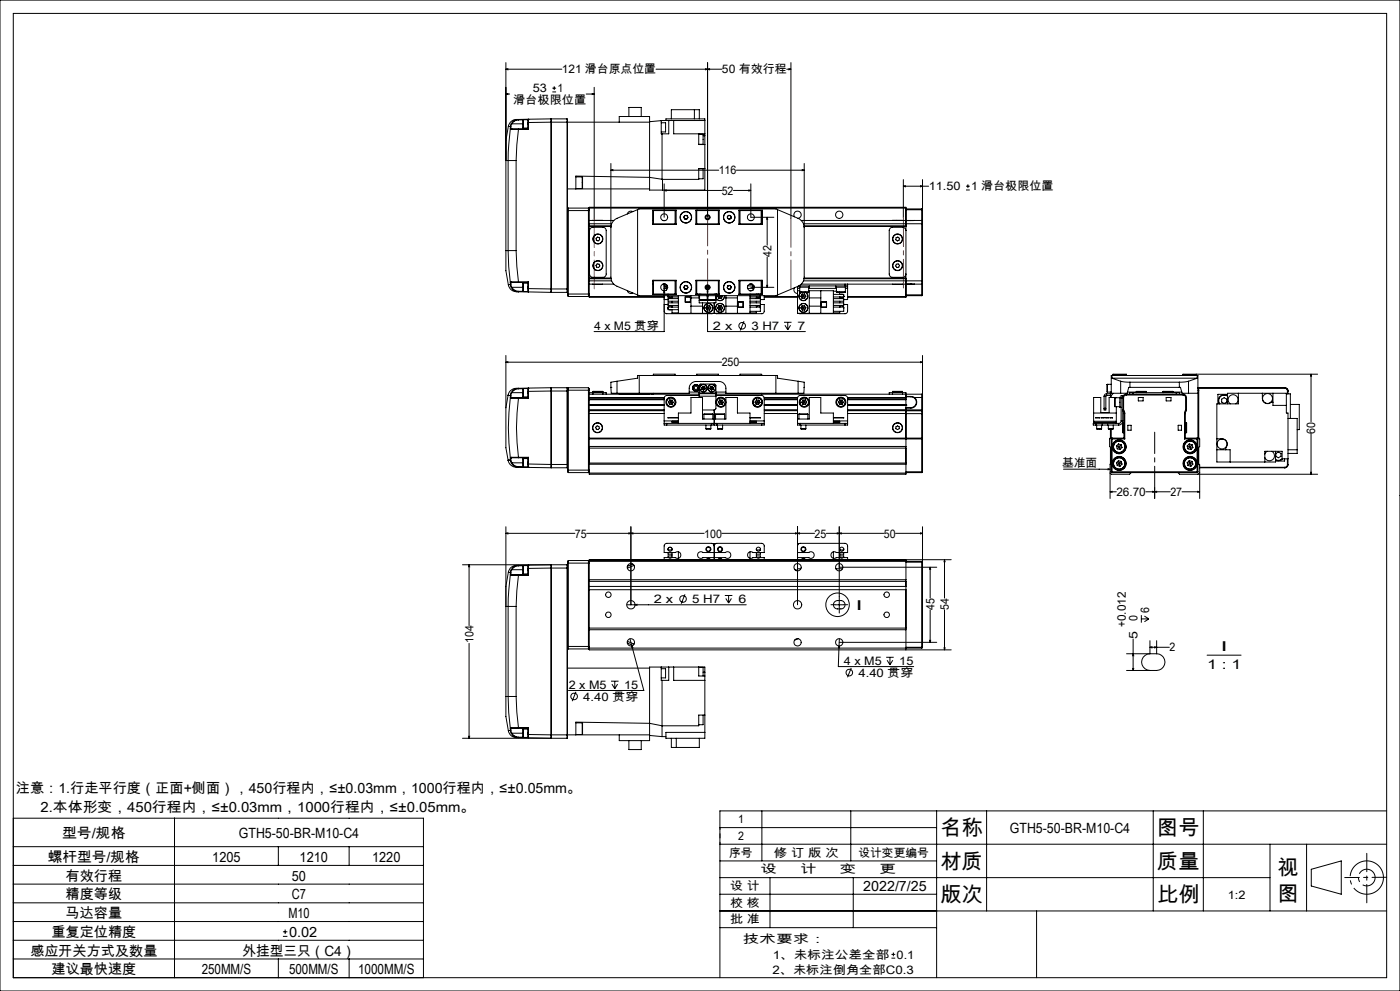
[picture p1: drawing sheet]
<svg xmlns="http://www.w3.org/2000/svg" width="420mm" height="297mm" viewBox="0 0 420 297" stroke-linecap="round" stroke-linejoin="round" font-family="sans-serif">
<g fill="none" stroke="#000" stroke-width=".3">
<path d="M0 0h420v297h-420zM4 4h412v289h-412zM151.8 18.8v56.3M212.3 18.8v46.3M237.3 18.8v46.7M151.8 20.7l.6-.1v.3zM151.8 28.2l.6-.2v.3zM151.8 20.7h16.8M151.8 28.2h1.1M152.5 37.8l-.7 4.3v6h.6M152.5 37.8l.6 .2M153.1 38.5l-.7 9.6"/>
<path d="M153.1 38.5l.3 .3M153.1 38v.5M153.2 38.4l.3 .2M153.2 38.4l-.1 .1M153.2 37.9v.5M153.2 37.9l-.1 .1M153.4 38.8h2.1M153.4 37l-.3 1M153.4 37l.1 .1M153.5 38.6h2M153.5 38.6l-.1 .2M153.5 37.1l-.3 .8"/>
<path d="M153.5 37.1h3.4M155.5 35.8a2.64 2.64 0 0 0-3 2M155.5 38.8l-.7 9.3M155.5 38.6v.2M155.5 35.8a2.6 2.6 0 0 0-2.1 1.2M155.5 35.8v.1M155.5 35.9l-.8 .2-1.2 1M155.5 38.8h3M155.5 38.6h2.9M156.9 35.9h-1.4M157 35.9v2.5M157 35.9h1.4"/>
<path d="M157 38.4h1.4M158.4 36.7h.1M158.4 35.9v.8M158.4 38.6l.1 .2M158.4 36.7v1.9M158.4 35.9h.1M158.5 35.7v1M158.5 35.7l6.8-.1v1M158.5 35.7l-.1 .2M158.5 36.7v2.1M158.5 35.7l-3 .1M165.3 36.6v50"/>
<path d="M165.3 36.6l-6.8 .1M165.3 36.6h29.6M165.4 35.6v52M165.4 35.6l-.1 .2M165.4 35.6h4.7M165.7 27.5h1.1M165.7 26.4h1.1M166.3 25.9v1.1M170.1 35.6v52M170.1 35.6l.2 51M175.9 28.2h2.4M177.7 28l.6 .2-.6 .1z"/>
<path d="M178.3 26.2v39.4M185.8 36.6v-1.7h9.1v22.1h16.6v-13.7M188.7 34.9v-2.7h3.7v2.7M198.4 36.8h1.3v2.7h-1.3M198.4 36.2l-3.5 .3M199.8 36.1v-.5h11.7v5.1M200.6 36.1v4h-2.2v-3.9M201.4 35.6v-2.7h8.4v2.7M202.1 36.1v4h9.4M208.3 32.9v2.7M211.5 36.1l-13.1 .1M211.7 20.6l.6 .1-.6 .2z"/>
<path d="M212.3 20.7l.6-.1v.3zM216.6 20.7h-19.8M236 20.7h1.3M236.7 20.6l.6 .1-.6 .2zM152.4 48.1h2.4M152.4 48.1v27M154.8 48.1v27M170.3 56.6h24.6M172.8 56.5h1.9M172.8 53h1.9M174.7 53v3.5M183.3 51l.6-.2v.3z"/>
<path d="M183.3 49v34.6a2.84 2.84 0 0 0 1.8 2.2l6.2 2.6M183.3 51h32.3M198.6 53.7l.2 .1M198.6 40.1v13.6M198.6 53.7l-3.7-.5-22.1-.4v3.8M198.8 53.8v3.2M199.2 57.1l.6-.2v.4zM199.2 55.1v10M199.2 57.1h17.3M209.6 40.2h1.3v3h-1.3M209.6 40.1v3.2h1.9M210.9 50.6v3h-1.3"/>
<path d="M210.9 40.7h.6M211.5 40.7v2.6M211.5 50.5l-1.9 .1v3.2h-10.8M220 57.1h5.2M220.9 51h20.4M224.6 56.9l.6 .2-.6 .2zM225.2 55.1v10h7M240.7 50.8l.6 .2-.6 .1zM241.3 49v34a2.94 2.94 0 0 1-1.9 2.8l-6.1 2.6M271 55.8l.6-.1v.3zM271 55.8h7.6M271 53.8v11.5"/>
<path d="M276.2 55.7l.6 .1-.6 .2zM276.8 53.8v12.5M289.8 56.9h1.1M289.8 55.8h1.1M290.4 55.2v1.2M151.8 75.1v6l.7 4.3M151.8 75.1h.6M152.4 75.1l.2 4.8 .5 4.8M152.4 75.1h2.4M154.8 75.1l.7 9.4M170.3 63.1h6.5M170.5 62.4v26.5"/>
<path d="M170.5 62.4h6M170.5 62.4l-.2 .2M176.5 62.4v26.5M176.5 62.4l.3 .2M176.8 62.4v-.3h95v.3M176.8 62.6v.5M176.8 62.4v.2M176.8 63.1v25M176.8 66.1h7.4M176.8 67.1h6.7M176.8 67.8h6.5M176.8 67.9h6.5"/>
<path d="M176.8 62.4h95M176.8 67.7h6.5M177.2 68.4l.7-.3h3a.96 .96 0 0 1 1 1v13a.96 .96 0 0 1-1 1h-3a1.02 1.02 0 0 1-1.1-1v-13zM177.8 66.1h3M178.8 71.4l.5-.4 .5 .3 .1 .6-.5 .3-.5-.2zM179.1 79.1l.6 .1 .3 .5-.4 .4h-.6l-.2-.6zM189.8 63.4a1.08 1.08 0 0 0-1.6 .7M191.3 62.8l-6.2 2.6-1 .7a2.87 2.87 0 0 0-.8 2.1M191.3 62.8v25.6M191.3 62.8l.5-.2h41l.5 .2M195.8 63h7v4.2h-7zM195.8 66.1h.2"/>
<path d="M195.8 67.1h.2M196 67.1h6.8M198.8 66.1h.9M202.5 63.1v4M202.8 63.1h-6.8v4.1M205.2 65.1l.3 .5M205.5 65.6h.5M205.5 64.6l-.3 .5M205.5 64.6h.6M206.1 64.6l.2 .6M206.3 65.2l-.3 .4M208.8 63h7v4.2h-7z"/>
<path d="M208.8 63.1h7M208.8 67.1h7M209 63.1v4M209.1 63l.2 .1M215.5 63.1v4M218.2 64.9l.1 .6M218.3 65.5l.6 .2M218.7 64.6l.5 .2M218.7 64.6l-.5 .3M219.2 64.8l.1 .5M219.3 65.3l-.4 .4M221.7 63.1h6.8v4.1"/>
<path d="M221.7 63h7v4.2h-7zM221.7 67.1h6.8M222 63.1v4M224.8 66.1h.9M228.4 63.1v4M228.5 66.1h.2M228.5 67.1h.2M230.2 65.1v8.4M230.2 77v9.1M230.2 65.1l.1 .6h-.3zM233.3 62.8l6.1 2.6 1 .7a2.73 2.73 0 0 1 .9 2.1M233.3 62.8v25.6"/>
<path d="M238.4 65a1.09 1.09 0 0 1 .4-1.6 1.09 1.09 0 0 1 1.5 .6 1.09 1.09 0 0 1-.8 1.4M240.4 66.1h32.9M241.1 67.1h35.4M241.2 67.8h30.6M241.2 67.9h30.6M241.2 67.7h30.6M267.8 66.1h3M268.8 71.3l.5-.3 .5 .4-.1 .6-.5 .2-.5-.3zM268.9 79.2l.6-.1 .3 .4-.1 .5-.6 .2-.4-.5zM271.8 66.1v1M271.8 69.1a1.02 1.02 0 0 0-1-1h-3a.96 .96 0 0 0-1 1v13a.96 .96 0 0 0 1 1h3a1.02 1.02 0 0 0 1-1M271.8 62.4v3.7"/>
<path d="M271.8 67.1v17.1M271.8 62.6h4.7M271.8 62.9h4.7M273.3 66.1h1.1M273.3 66.1h.1M274.4 66.1h-1.1M274.4 66.1h2.1M276.5 66.1v1M276.5 66.1l.3 .2M276.5 67.1h.3M276.5 62.6v.3M276.5 62.6l.3 .2-.3 .1"/>
<path d="M276.5 62.9v3.2M276.5 67.1v17.1M276.8 66.3v.8M276.8 67.1v17.1M152.5 85.4a2.63 2.63 0 0 0 3 2.1M153.1 84.7l.1 .1M153.1 84.7v.6M153.1 85.3h.1M153.1 85.3l.3 .9M153.1 85.3l-.6 .1M153.2 85.3l.3 .8M153.2 84.8v.5"/>
<path d="M153.4 84.5h2.1M153.4 84.5l-.3 .2M153.4 84.5l.1 .1M153.4 86.2a2.37 2.37 0 0 0 2.1 1.3M153.5 84.6h2M153.5 84.6l-.3 .2M153.5 86.1l-.1 .1M153.5 86.1l1.3 1.1 .7 .1M153.5 86.1h3.4M155.5 84.5v.1M155.5 87.3v.2M155.5 84.5h3"/>
<path d="M155.5 84.6h2.9M155.5 87.5h3M155.5 87.3h1.4M156.9 87.3l.1 .1M157 84.9l-.1 2.4M157 84.9v2.5M157 84.9h1.4M157 87.4h1.4M158.4 86.5h.1M158.4 87.3l.1 .2M158.4 86.5v.8M158.4 87.3v.1"/>
<path d="M158.4 84.6v1.9M158.5 86.5v1M158.5 84.5l-.1 .1M158.5 84.5v2M158.5 86.5l6.8 .1M165.3 86.6v1l-6.8-.1M165.3 86.6h5M165.3 87.5l.1 .1M165.4 87.6h4.7M170.3 86.6v1.5M170.3 88.1v.5l.2 .3M170.3 87.5l-.2 .1"/>
<path d="M170.3 88.1h6.5M170.5 88.9h6M176.8 88.9v.2h22.4M176.8 88.1v.5M176.8 88.6v.3M176.8 85.2h7.4M176.8 84.2h6.7M176.8 83.4h6.5M176.8 88.6l-.3 .3M176.8 88.9h22.4M176.8 83.5h6.5M177.8 85.2h3"/>
<path d="M188.2 87.1a1.08 1.08 0 0 0 1.6 .7M191.3 88.4l.5 .2h41l.5-.2M195.8 85.2h.2M195.8 84h7v4.3h-7zM196 84v4.1h6.8M198.8 85.2h.9M199.2 87.2l.2 .6h-.3zM199.2 85.1v14.3h-21M199.2 93.3l.2 .4 .5 .3 14-.1M199.2 91.3h1.2M199.2 89.8h1.2M199.8 85.7v.4h.5"/>
<path d="M199.9 86.1v.9M200 85.7h-.8v.7h.7M200 85.4v.3M200 85.7h.2M200.4 89a.66 .66 0 0 0 .6 .4 .66 .66 0 0 0 .6-.4v.5M200.4 88.9h.1M200.4 88.1v.2M200.4 88.9v-.3v.4M200.4 92v.8h3.1M200.4 92h3.1M200.4 89h3.1M200.4 92.1v.4"/>
<path d="M200.5 89.1h1M200.7 92.8h.6M201.6 91.5v.5a.66 .66 0 0 0-.6-.4 .66 .66 0 0 0-.6 .4M201.6 90.3v.5M201.6 92.8v1h1.9M202.5 84.1v4M202.8 84.1l-7 .1M203.5 88.6v5.3h21.5v-5.3M203.5 89.5h-3.1v.8h3.1M203.5 90.8h-3.1v.7h3.1M205.2 86.1l.3 .5M205.5 85.6l-.3 .5"/>
<path d="M205.5 85.6h.5M205.6 89h1.6v1.6h-1.6zM205.6 89h1.5M206 85.6l.3 .5M206.1 86.6h-.6M206.3 86.1l-.2 .5M207.3 88.6v5.3M207.3 89.3h2.5M207.3 91.8h3.4M208.8 88.1h7M208.8 84h7v4.3h-7zM208.8 84.1h7"/>
<path d="M209 84.1v4M209.3 88.1l-.2 .2M209.8 88.6v.3M209.8 90v.8h5v-.8M209.8 88.1v.2M209.8 88.9v1.1M209.8 90h5M209.8 88.9h.1M209.9 89.8h2.3M209.9 88.6v1.2M210.3 88.1v.2M210.7 90.8v3.1"/>
<path d="M211.8 86.1h1M211.8 92.3l.3 .6M211.8 92.3h1.5M212.1 85.7h.4M212.1 91.6h.8M212.1 91.6l-.3 .7M212.1 92.9h.8M212.1 91.6l.4 .7M212.2 88.6v1.2M212.2 88.9h.2M212.3 86.9l.1 .6h-.3zM212.3 85.4v14h29.3"/>
<path d="M212.4 89.8h.1M212.4 89.8h1.3M212.4 88.6v1.2M212.4 89.9h1.3M212.5 92.3l-.4 .6M212.5 92.3l.4 .6M212.9 91.6l.4 .7M212.9 91.6l-.4 .7M213.3 92.3l-.4 .6M213.7 89.9h.9M213.7 89.8h1M214.3 88.1v.2"/>
<path d="M214.3 90.8v3.1M214.6 89.9h.1M214.7 88.6v1.2M214.7 88.9h.1M214.8 88.6v.3M214.8 88.1v.2M214.8 88.9v1.1M215.3 92.3h1.5M215.3 92.3l.4 .6M215.3 88.8l.4 .6M215.3 88.8h1.5M215.3 88.6v.2"/>
<path d="M215.5 84.1v4M215.6 88.3h.1M215.7 91.6h.7M215.7 92.9h.7M215.7 91.6l-.4 .7M215.7 91.6l.3 .7M215.7 89.4h.7M215.9 88.6l.1 .2M216 92.3l-.3 .6M216 92.3l.4 .6M216 88.8l-.3 .6M216 88.8l.4 .6"/>
<path d="M216.1 88.6l-.1 .2M216.4 91.6l.4 .7M216.4 91.6l-.4 .7M216.7 88.6l.1 .2M216.8 92.3l-.4 .6M216.8 88.8l-.4 .6M217.3 88.6a1.3 1.3 0 0 1-1 1.4 1.3 1.3 0 0 1-1.5-.9M217.3 88.6a1.34 1.34 0 0 1-.9 1.5 1.34 1.34 0 0 1-1.6-.8M217.8 88.6v5.3M217.8 89.3h3.4M217.8 91.8h3.4M218.2 86.3l.4 .4"/>
<path d="M218.4 85.7l-.2 .6M218.9 85.6l.4 .4M218.9 85.6l-.5 .1M219.1 86.5l-.5 .2M219.3 86l-.2 .5M221.2 88.6v5.3M221.4 90.5h1.6v1.6h-1.6zM221.4 90.5h1.5v1.5h-1.5M221.7 84h7v4.3h-7zM221.7 84.1l7 .1M222 84.1v4M223.2 96.2l-1.1 2.9"/>
<path d="M224.3 86.4h1.6M224.3 85.7h1.9M224.8 85.2h.9M224.9 87.1h.1M225 87.1h.1M225 88.1v.2M225 88.2l3.1 .1M225 89.5h3.1v.8h-3.1M225 90.8h3.1v.7h-3.1M225 92h3.1M225 89h3.1M225.2 86.1h7"/>
<path d="M225.8 85.7v.4h.5M225.9 86.1v.9M226.9 88.1v.1M226.9 89v.5M226.9 90.3v.5M226.9 91.5v.5M226.9 93.3v.5h-1.9M226.9 89l.6 .4 .6-.4M226.9 92l.6-.4 .6 .4M227 89.1h1M227.2 88.3h.7M228.1 88.9v-.3v.4"/>
<path d="M228.1 92.1v.4M228.1 91.3h1.2v2l-.2 .5-.4 .2-14.1-.1M228.1 92v1.3h-3.1M228.1 88.9h.1M228.4 84.1v4M228.6 87.6h.1M228.5 85.7h.2M228.5 85.2h.2M228.5 84v4.1h-6.8M228.6 86.1v1.4M228.6 86.4h.1M229.3 88.6v1.2h-1.2"/>
<path d="M229.3 89.1h10M229.3 88.9h10M230 85.5h.3l-.1 .6zM235.2 96.6h2.3M235.5 97.5l.8 1.3M236.3 96.6v2.2M237.2 97.5l-.9 1.3M238.4 86.3l-.1 .1a1.09 1.09 0 0 0 1 1.6M239.3 85.9v.5M239.3 86.4v7.5h10.7v-6.8h-7.4M239.3 87.1h.6M239.3 86.4h.6"/>
<path d="M239.7 85.7h.3M239.7 85.7v.4h3.1v-.4M239.9 87.5h.1M239.9 87.5h2.7M239.9 86.1v1.4M240 85.5v.2M240 85.7h13.5M240.3 92.3h.7M240.3 92.3l.4 .6M240.3 88.8l.3 .6M240.4 87.6l-.5 .4-.2 .8M240.4 85.2h13.1"/>
<path d="M240.5 87.6a1.3 1.3 0 0 0-.8 1.2M240.6 91.6l-.3 .7M240.6 91.6l.8 1.3M240.6 88.1h.8M240.6 89.4h.8M240.6 88.1l-.3 .7M240.6 88.1l.4 .7M240.7 92.9h.7M241 92.3l-.3 .6M241 88.8h.8M241 88.8h-.7M241 88.8l-.4 .6"/>
<path d="M241 88.8l.4 .6M241.1 84.2h35.4M241.2 83.4h30.6M241.2 83.5h30.6M241.4 91.6h-.8M241.4 91.6l.4 .6M241.4 91.6l-.4 .7M241.4 88.1l.4 .7M241.4 88.1l-.4 .7M241.5 87.6a1.3 1.3 0 0 1 .2 2.2 1.3 1.3 0 0 1-2-1M241.6 87.6a1.34 1.34 0 0 1 .1 2.3 1.34 1.34 0 0 1-2-1.1M241.8 92.2l-.4 .7"/>
<path d="M241.8 92.2l-.8 .1M241.8 88.8l-.4 .6M242.6 87.5l-2.6 .1M242.6 86.1v1.4M242.6 86.4h8.3M242.8 87.1v6.8M242.8 89.3h3.4M242.8 91.8h3.4M246.2 87.1v6.8M246.4 90.5h1.6v1.6h-1.6zM247.9 90.5h-1.5v1.5h1.5M250 88.2h3.1v.8h-3.1"/>
<path d="M250 89.5h3.1v.8h-3.1M250 90.8h3.1v.7h-3.1M250 92h3.1v1.3h-3.1M250 87.3h.9M250.8 85.7v.4h3v-.4M250.9 87.5h.1M250.9 87.5h2.7M250.9 86.1v1.4M251 87.6h.1M251 87.6h2.6M251.9 91.5v.5l.6-.4 .6 .4M251.9 87.6v.6"/>
<path d="M251.9 90.3v.5M251.9 93.3v.5h-1.9M252 89.1h1M252.2 88.2h.6M253.1 89l-.6 .4-.6-.4v.5M253.1 88.6v.3M253.1 92.1v.4M253.1 91.3h1.2v2l-.2 .4-.5 .3-14-.1M253.1 88.9h.1M253.5 85.7h.8M253.5 85.2h.7M253.5 85.2v.5"/>
<path d="M253.6 87.6h.1M253.6 86.1v1.4M253.6 86.4h.7M254.3 85.7v.7M254.3 85.2v.5M254.3 86.4v3.4h-1.2M254.3 88.9h17.5M267.8 85.2h3M271.8 84.2v.9M271.8 84.2v1M271.8 88.9v.2h-17.5M271.8 85.2v3.7"/>
<path d="M271.8 88.6h4.7M271.8 88.4h4.7M273.3 85.1l1.1 .1M273.3 85.2h1.1M273.3 85.1v.1M273.3 85.1l-19.1 .1M274.4 85.2h2.1M276.5 84.2h.3M276.5 84.2v1M276.5 88.4h.3M276.5 88.4v.2M276.5 85.2v3.2"/>
<path d="M276.8 84.2v.7M276.8 84.9l-.3 .3M276.8 88.4l-.3 .2M276.8 84.9v3.5M151.8 108.5l.6-.1v.3zM151.8 106.5v15.7M151.8 108.5h64.7M152.4 118.5l.7 .1M152.4 118.4l-.6 3.8M152.4 118.4v.1M153.1 119.1a69.4 69.4 0 0 0 0 18.2M153.1 119.1l.3 .2"/>
<path d="M153.1 118.6v.5M153.2 119l.3 .2M153.2 119l-.1 .1M153.2 118.5v.5M153.2 118.5l-.1 .1M153.4 119.3h2.1M153.4 117.6l-.3 1M153.4 117.6l.1 .1M153.5 119.2h2M153.5 119.2l-.1 .1M153.5 117.7l-.3 .8M153.5 117.7h3.4"/>
<path d="M154.8 116.4a2.52 2.52 0 0 0-2.4 2.1M154.9 116.4h.6M155.5 119.3a65.7 65.7 0 0 0 0 17.8M155.5 119.2v.1M155.5 116.4a2.6 2.6 0 0 0-2.1 1.2M155.5 116.4v.1M155.5 116.5l-.8 .2-1.2 1M155.5 119.3h3M155.5 119.2h2.9M156.9 116.5h-1.4M157 116.4v2.6M157 116.4h1.4"/>
<path d="M157 119h1.4M158.4 117.3h.1M158.4 116.4v.9M158.4 119.2l.1 .1M158.4 116.4h.1M158.4 117.3v1.9M158.5 116.3l6.8-.1v1M158.5 116.3v1M158.5 116.3l-.1 .1M158.5 117.3v2M158.5 116.3l-3 .1M165.3 117.2l-6.8 .1"/>
<path d="M165.3 117.2v22M165.3 117.2h5M165.4 116.2v24M165.4 116.2h4.7M165.4 116.2l-.1 .1M170.1 116.2v24M170.1 116.2l.2 .2M170.3 116.4v.5M170.3 116.9h6.5M170.3 116.9v24M170.5 116.2v25.4M170.5 116.2h6"/>
<path d="M170.5 116.2l-.2 .2M176.5 116.2v25.4M176.5 116.2l.3 .2v.5M176.8 119.1h22.5M176.8 118.1h33M176.8 116.9v14.4M176.8 119.7h22.4M176.8 119.8h22.4M176.8 119.6h22.4M176.8 118.1v-.4h5.1v.4M177.9 117.4h3M177.9 117.4v.7"/>
<path d="M177.9 117.7h2.9M180.9 117.4v.7M183.3 116.1l.1 1.8h1.7M183.3 116.1h.1M185.1 117.9h21.7a3.2 3.2 0 0 1 .6-3l1.4-.6h7a2.05 2.05 0 0 1 2 2v1.6h21.6M185.1 114.3l-1.8 .2v1.6M185.1 114.3l6.2-1v-.8h42v.8l6.1 1M185.1 114.3v3.6M185.8 118.1h9.1M191.8 112.5v5.4M196 112.5v-.4h6.5v.4M196 118.1h-.6"/>
<path d="M196 117.9v.2M200.9 119.9h.8M200.9 119.9l-.4 .6M200.9 119.9l.7 1.3M201.7 119.9l.3 .7M201.7 119.9l-.4 .6M206.8 117.5h3M209 112.5v-.4h6.5v.4M209.8 118v.7M209.8 117.8v.2M209.8 117.8v-2.3l.3-.4 4.5 .1 .2 .3v2.3M209.8 118.5l-10.2 .2-.4 .6v6.8"/>
<path d="M209.8 118.7h5M209.8 118.7v.4M209.8 118h5M209.8 117.8h5M210.5 116.2l.1 .5M210.5 116.2l.5 .1M210.6 116.7l.5 .2M210.9 115.8l-.4 .4M210.9 115.8l.6 .2M210.9 115.8l.1 .5M211 116.3l-.4 .4M211 116.3l.1 .6"/>
<path d="M211 116.3l.6 .3M211.5 116l.1 .6M211.5 116l-.5 .3M211.6 116.6l-.5 .3M213 116.5l.4 .4M213.1 116l-.1 .5M213.1 116l.4 .3M213.5 116.3l-.5 .2M213.5 116.3l.5 .4M213.6 115.8l.5 .4M213.6 115.8l-.5 .2M213.6 115.8l-.2 1.1"/>
<path d="M214 116.7l-.6 .2M214.1 116.2l-.1 .5M214.1 116.2l-.6 .1M214.8 118.7v3.8l-.5 .4M214.8 118v.7M214.8 117.8v.2M214.8 118.6h14l.5 .7v6.8M214.8 118.1h61.7M214.8 117.5h3M215.9 119.9h.8M215.9 119.9l-.4 .6M215.9 119.9l.4 .6"/>
<path d="M216.7 119.9l.3 .7M216.7 119.9l-.4 .6M221.8 108.5h55M222 112.5v-.4h6.4l.1 .4M226.9 119.9h.8M226.9 119.9l-.4 .6M226.9 119.9l.7 1.3M227.7 119.9l.3 .7M227.7 119.9l-.4 .6M228.5 117.9v.2M229.2 119.1h10.1M229.3 119.7h10"/>
<path d="M229.3 119.8h10M229.3 119.6h10M232.8 112.5v5.4M239.4 114.3l1.9 .2-.1 3.4h-1.8M239.4 114.3v3.6M240.8 119.9l-.3 .7M240.8 119.9l.9 1.3M241.6 119.9h-.8M241.6 119.9l.4 .6M241.6 119.9l-.7 1.3M251.9 119.9h.8M251.9 119.9l-.4 .6"/>
<path d="M251.9 119.9l.7 1.3M252.7 119.9l.3 .7M252.7 119.9l-.8 1.3M254.2 119.1h17.6M254.3 119.7h17.5M254.3 119.8h17.5M254.3 119.6h17.5M266.8 118.1v-.4h5v.4M267.8 117.4h3M267.8 117.4v.7M267.8 117.7h2.9M270.8 117.4v.7"/>
<path d="M271.8 118.1v.7h1.5M271.8 118.1v1M271.8 119.6v.1M271.8 118.9h1.5M271.8 119.1v.5M271.8 119.7v1.7M273.3 118.8l1.1 .3M273.3 118.9a1.62 1.62 0 0 1 1.6 1.6 1.62 1.62 0 0 1-1.6 1.7M273.3 118.8v.1M274.4 119.1a1.78 1.78 0 0 1 .5 2 1.78 1.78 0 0 1-1.6 1.2M274.4 119.1h2.1M276.2 108.4l.6 .1-.6 .2z"/>
<path d="M276.5 118.1v1M276.5 118.1l.3 .2v.8h-.3M276.5 119.1v3.7M276.8 106.5v16.3M331.2 118.7h.6M331.2 118.7v3.7M331.8 118.7v3.7M332 118l-.4 .1-.4 .6M332 118.5l-.2 .2M332 118v.5M332.1 115.2l.1 2.3M332.1 115.2h.1"/>
<path d="M332.2 115.2h-.1M332.2 115.2v2.3M332.2 117.5h1.2M332.2 115.2h1.2M333.1 117.5v1.6M333.4 117.8l-.2 .2h-1.2M333.4 118.5v.6M333.6 113.3h25.6M333.6 113.3l2.6 1M333.6 112.5v.8M333.9 117.9l-.6 .6h-1.3M333.9 112.5v-.4h4v.4"/>
<path d="M333.9 112.3h4M334.5 119.2v2.7M334.5 119.2h1.5M334.9 119.2l-2.2-.1v4.5h-2.5v-4.5h-2.1v7.8M336.2 114.3l2.8 .2M336.2 117.9h-2.8v-5.4h26v18.8M336.2 114.3v3.6M336.3 119.1h-.3v3h.3M336.3 119.3h.5M336.3 119.3v6.8M336.8 119.1v-.6h-.5v.8M336.8 119.1h.3"/>
<path d="M336.8 119.1v7M337.1 119.1v3.7M337.9 118.4a.73 .73 0 0 0-.8 .7M337.9 118.1v.3M337.9 118.1a.97 .97 0 0 0-1.1 1M337.9 118.1h17M337.9 118.4h17M338.2 117.5h2.7M339 116.1h-.4l-.5 1.8h-1.9M339 114.5h14.8M339 116.1h14.8M339 114.5v1.6"/>
<path d="M339.9 117.7h-1v.4M339.9 117.7v.4M339.9 117.7h13M340.9 117.6l.1 .1M340.9 117.4h3M340.9 117.6h3M340.9 117.4v.2M341.5 119.1h1.4v1.1h-1.4zM343.9 117.6l-.1 .1M343.9 117.4v.2M348.9 117.4h3M348.9 117.6l.1 .1"/>
<path d="M348.9 117.6h3M348.9 117.4v.2M349.8 119.1h1.5v1.1h-1.5zM351.9 117.6l-.1 .1M351.9 117.5h2.6M351.9 117.4v.2M352.9 117.7h1v.4M352.9 117.7v.4M353.8 116.1h.4l.4 1.8h2M353.8 114.5v1.6M354.9 112.3h4M354.9 118.4l.6 .2 .2 .5"/>
<path d="M354.9 118.1v.3M354.9 118.1a1.02 1.02 0 0 1 1.1 1M355.7 119.1h.3M355.7 119.1v3.7M356 119.1v3.7M356.6 114.3l-2.8 .2M356.6 117.9h2.8M356.6 114.3v3.6M358.9 112.1v.4M359.2 113.3l-2.6 1M359.2 112.5v.8M359.4 116.4l.2 .5"/>
<path d="M359.4 116.2h26M359.4 116.9h.2M359.4 116.3h26M359.6 116.9v14.4M366.5 119.6l.7-.4 .8 .4v.9l-.8 .4-.7-.4zM368.3 118.6a1.75 1.75 0 0 0-2.3 .2 1.75 1.75 0 0 0-.2 2.2M368.3 118.7a1.65 1.65 0 0 0-2.2 .2 1.65 1.65 0 0 0-.2 2.1M368.3 118.2h-2.9v2.8M371.5 117.9v3.1h-6.4v17.5h17.6v-3.2M378.7 117.9a2.67 2.67 0 0 0 .6 2.7 1.52 1.52 0 0 0 2-.1h.6M381.9 117.9v3.6h4M385.4 116.2a1.02 1.02 0 0 1 1 1"/>
<path d="M385.4 116.3a.84 .84 0 0 1 .8 .9M385.4 116.2v.1M385.9 118h1.2v7.4M386.2 117.2h.2M386.2 117.2v.8M386.4 117.2v.8M393.3 112.1v14.3M393.3 112.1l.2 .6h-.3zM395.3 112.1h-40.4v.4M151.8 122.2v12l.6 3.7M152.4 137.9a2.52 2.52 0 0 0 2.4 2.1M152.4 137.9h.1"/>
<path d="M153.1 137.3l.1 .1M153.1 137.3v.5M153.1 137.8l.1 .1M153.1 137.8l.3 1M153.1 137.8l-.7 .1M153.2 137.9l.3 .8M153.2 137.4v.5M153.4 137.1h2.1M153.4 137.1l-.3 .2M153.4 137.1l.1 .1M153.4 138.8a2.46 2.46 0 0 0 2.1 1.2M153.5 137.2h2"/>
<path d="M153.5 137.2l-.3 .2M153.5 138.7l-.1 .1M153.5 138.7l.6 .6 1.4 .6M153.5 138.7h3.4M155.5 137.1v.1M155.5 139.9v.1M155.5 137.1h3M155.5 137.2h2.9M155.5 139.9h1.4M156.9 139.8l.1 .1M157 137.4l-.1 2.4M157 137.4v2.5"/>
<path d="M157 137.4h1.4M157 139.9h1.4M158.4 139.1h.1M158.4 139.1v.8M158.4 139.9l.1 .2M158.4 139.9h.1M158.4 137.2v1.9M158.5 139.1v1M158.5 137.1l-.1 .1M158.5 137.1v2M158.5 139.1l6.8 .1M165.3 139.2v1l-6.8-.1"/>
<path d="M165.3 139.2h5M176.8 131.3v.2M176.8 131.5h99.7M176.8 131.3h99.7M176.8 133.8h95M176.8 134.3h95M176.8 138.8h95M176.8 139.1h95M176.8 121.4h22.4M176.8 121.3h22.4M176.8 122.8h22.4M176.8 121.5h22.4"/>
<path d="M176.8 123.1h22.4M176.8 123.9h22.4M178.7 128l.4-.4 .6 .2 .1 .5-.4 .5-.5-.2zM199.2 126.9v.5h.8M199.2 126.9h.8M199.2 126.1v.8M199.2 126.1h4.3M200 126.9h13.5M200 126.9v.5M200 127.4h13.5M200.5 120.5l.3 .7M200.5 120.5h.8"/>
<path d="M200.8 121.2h.8M201.3 120.5l-.5 .7M201.3 120.5l.7 .1M202 120.6l-.4 .6M203.5 126.9v-3.1h3.8v-4.7h3.4v6.5h7.1v-6.5h3.4v4.7h3.8v3.1M203.5 126.3h-1.9v.3h1.9M203.5 125.1h-3.1l3.1 .2M210.7 122.9h3.6M211.2 124.1h.1M211.2 124.1h2.7M211.2 124.1v1.5M211.2 124.1h2.6"/>
<path d="M211.8 128.5h1.5M211.8 127.4v1.1M213.3 127.4v1.1M213.5 127.4h.8M213.5 126.9h1.5M213.5 126.9v.5M213.9 124.1h.1M213.9 124.1v1.5M214.3 127.4h.7M214.3 122.9v4.5M214.7 124.1h2.7M214.7 124.1v1.5"/>
<path d="M215 126.9h13.5M215 127.4h13.5M215 126.9v.5M215.3 128.5h1.5M215.3 127.4v1.1M215.5 120.5l.3 .7M215.5 120.5h.8M215.8 121.2h.8M216.3 120.5l-.5 .7M216.3 120.5l.3 .7M216.3 120.5l.7 .1M216.8 127.4v1.1"/>
<path d="M217 120.6l-.4 .6M217.4 124.1v1.5M225 126.3h1.9v.3h-1.9M225 125.1h3.1l-3.1 .2M225 126.1h4.3M226.5 120.5l.3 .7M226.5 120.5h.8M226.8 121.2h.8M227.3 120.5l-.5 .7M227.3 120.5l.7 .1M228 120.6l-.4 .6M228.5 126.9h.8"/>
<path d="M228.5 126.9v.5M229.3 126.9v.5h-.8M229.3 126.1v.8M229.3 121.4h10M229.3 121.3h10M229.3 122.8h10M229.3 121.5h10M229.3 123.1h10M229.3 123.9h10M239.3 126.9h.7M239.3 125.6h3.5v-6.5h3.4v4.7h3.8v3.1M239.7 124.1h.1"/>
<path d="M239.7 124.1h2.7M239.7 124.1v1.5M239.7 124.1h2.6M240 126.9h13.5M240 127.4h13.5M240 126.9v.5M240.3 128.5h1.5M240.3 127.4v1.1M240.5 120.6l.4 .6M241.7 121.2h-.8M241.8 127.4v1.1M242 120.5l-.3 .7"/>
<path d="M242 120.5l-1.5 .1M242.4 124.1h.1M242.4 124.1v1.5M250 126.3h1.9v.3h-1.9M250 125.1h3.1l-3.1 .2M250 126.1h4.3M251.5 120.5l.4 .7M251.5 120.5l1.5 .1M251.9 121.2h.7M253 120.6l-.4 .6M253.5 126.9h.8M253.5 126.9v.5"/>
<path d="M254.3 126.9v.5h-.8M254.3 126.1v-6.8l-.4-.6-13.9-.2-.6 .4-.1 .4v8.1h.7M254.3 126.1v.8M254.3 122.8h17.5v.3M254.3 121.4h17.5M254.3 121.3h17.5M254.3 121.5h17.5M254.3 123.1h17.5M254.3 123.9h17.5M268.8 127.9l.5-.3 .5 .3v.6l-.5 .3-.6-.3zM271.8 122.8v.3M271.8 123.1v.9h4.7"/>
<path d="M271.8 123.9v18.2h-95v-10.6M271.8 121.4v.1M271.8 123.1v.8M271.8 121.4h.1M271.8 122.8h4.7M271.8 121.5v1.3M271.8 122.2h1.5M271.8 122.3h1.5M271.8 123.1h4.7M273.3 122.2v.1M276.5 131.3l.3 .1-.3 .1M276.5 131.3v.2"/>
<path d="M276.5 122.8h.3M276.5 122.8v.3M276.5 123.1v.9M276.5 124h.3M276.5 124v7.3M276.5 131.5v9.9M276.8 123l-.3 .1M276.8 122.8v.2M276.8 123v1M276.8 124v17.4M328.1 123.8h6.8M328.2 126.3h6.6v.3h-6.6z"/>
<path d="M328.7 125.1l1.3 .2zM328.8 126.9h-.8v.5h.8M328.8 126.9h6.8M328.8 127.4h1.9M328.8 126.9v.5M329 128.5h.8M329 128.5l.8 .1M329 127.4v1.1M329.8 128.5h.7M330.5 128.5l-.7 .1M330.5 125.1l.7 .2zM330.5 127.4v1.1"/>
<path d="M330.7 127.4h1.5M330.7 126.9v.5M331.2 122.4v.5h.6v-.5M331.2 122.4h.6M331.8 125.1l.7 .2zM332.2 127.4h3.4M332.2 126.9v.5M332.5 128.5h.7M332.5 128.5l.7 .1M332.5 127.4v1.1M333 125.1l.8 .2zM333.1 131.3l-.2 .2v2.3l.5 .5"/>
<path d="M333.1 131.3h4.1M333.1 128.6v2.7M333.1 134.1v5M333.2 128.5h.8M333.4 131.5h.2M333.4 131.5l.2-.2v.2M333.4 138.8l-.4 .3v10.3M333.4 128.6v2.7M333.4 131.5v9.9M333.6 131.5h3.8M333.6 131.5v9.9M334 128.5l-.8 .1"/>
<path d="M334 127.4v1.1M334.5 121.9h1.5M334.9 121.9v5M334.9 133.7l.3 .8M334.9 133.7l.9 .2M334.9 138.7l.3 .8M334.9 138.7l.9 .2M335.2 134.5l.8 .2M335.2 139.5l.8 .2M335.5 133.1l-.6 .6M335.5 133.1l.9 .2M335.5 133.1l.3 .8"/>
<path d="M335.5 138.1l.9 .2M335.5 138.1l-.6 .6M335.5 138.1l.3 .8M335.6 126.9v.5M335.8 133.9l.2 .8M335.8 133.9l.8 .2M335.8 133.9l-.6 .6M335.8 138.9l.2 .8M335.8 138.9l.8 .2M335.8 138.9l-.6 .6M336.3 126.1l-.2 .6-.5 .2M336.3 126.1h.5"/>
<path d="M336.4 133.3l.2 .8M336.4 133.3l-.6 .6M336.4 138.3l.2 .8M336.4 138.3l-.6 .6M336.6 134.1l-.6 .6M336.6 139.1l-.6 .6M336.8 126.1a1.21 1.21 0 0 1-1.2 1.3M336.9 126.7v3M336.9 126.7h.2M336.9 129.7h.2M336.9 123.1l.3 .9M337.1 122.8h-.3l.1 .3"/>
<path d="M337.1 122.8v.2M337.1 126.7l.1 .1M337.1 123l.3 1M337.1 123l-.2 .1M337.1 126.7v3M337.2 129.6l-.1 .1M337.2 131.3l.2 .2M337.2 124h.2M337.2 124v7.3M337.4 124v7.5M338.3 127.5h1v1.4h-1zM353.4 127.5h1v1.4h-1z"/>
<path d="M355.4 124h.2M355.4 131.5h3.7M355.4 124v7.5M355.6 129.6l.1 .1M355.6 131.3l-.2 .2M355.6 131.3h4M355.6 124v7.3M355.6 123l-.2 1M355.6 123l.2 .1M355.7 126.7l-.1 .1M355.7 122.8l-.1 .2M355.7 122.8h.3"/>
<path d="M355.7 126.7v2.9M355.7 126.7h.2M355.7 129.7h.2M355.7 129.6v.1M355.8 123.1l-.2 .9M355.9 126.7v3M356 122.8l-.2 .3M356.2 133.7l.2 .8M356.2 133.7l.8 .2M356.2 138.7l.2 .8M356.2 138.7l1.7 .4M356.4 134.5l.9 .2"/>
<path d="M356.4 139.5l.9 .2M356.8 133.1l-.6 .6M356.8 133.1l.8 .2M356.8 133.1l.2 .8M356.8 138.1l-.6 .6M356.8 138.1l.8 .2M356.8 138.1l.2 .8M357 133.9l.3 .8M357 133.9l.9 .2M357 133.9l-.6 .6M357 138.9l-.6 .6M357 138.9l.3 .8"/>
<path d="M357.6 133.3l.3 .8M357.6 133.3l-.6 .6M357.6 138.3l.3 .8M357.6 138.3l-.6 .6M357.9 134.1l-.6 .6M357.9 139.1l-.6 .6M359.1 131.5h.3M359.1 131.5v-.2l.3 .2M359.1 131.5v9.9M359.4 138.8l.5 .5v10.1M359.4 131.5v9.9M359.6 131.3l.3 .2v2.3l-.5 .5"/>
<path d="M359.6 134.1v5M365.1 131.5a2.67 2.67 0 0 1 2.7 .6 1.52 1.52 0 0 1-.1 2v.7M365.1 134.8h3.9v3.7M368.3 121v-3.1h17.6v5.9h.5v15.4M369.1 121a1.5 1.5 0 0 1-.3-2.2 1.5 1.5 0 0 1 2.3 0 1.5 1.5 0 0 1-.4 2.2M380.2 135.3l-.8 .8M381.5 135.3a1.5 1.5 0 0 1 .4 2.4 1.5 1.5 0 0 1-2.5-.6M382.8 135.9l.7-.4 .8 .4v.9l-.8 .4-.7-.4zM384.7 137.5l-.1 .1a1.69 1.69 0 0 1-1.9 .2M384.8 137.5l-.4 .3a1.75 1.75 0 0 1-1.7 .1M385.4 137.5v.7h-2.7M386.2 139.2a.84 .84 0 0 1-.8 .8"/>
<path d="M386.2 139.2h.2M386.2 137.5v1.7M386.4 139.2a1.02 1.02 0 0 1-1 1M386.4 137.5h-1.8v-2.2h-5.2v3.2M386.4 134.8h2.7M386.4 125.4h2.7v10.5h-2.7M387.1 121.2h2.7v7.6h-.7M393.3 130v12.1M151.8 159.8l.6-.1v.3zM151.8 157.9v50.8M151.8 159.8h20.7M154.9 140h.6"/>
<path d="M155.5 140l3 .1M165.3 140l.1 .2M165.4 140.2h4.7M170.3 140.9v.5l.2 .2M170.3 140l-.2 .2M170.3 140.9h6.5M170.5 141.6h6M176.8 141.8h95M176.8 141.4l-.3 .2M188.7 159.7l.6 .1-.6 .2zM189.3 159.8l.6-.1v.3zM189.3 157.9v23.4"/>
<path d="M211.2 159.8h-35.2M216.6 159.8h27.8M238.7 159.7l.6 .1-.6 .2zM239.3 159.8l.6-.1v.3zM239.3 157.9v23.4M251.2 159.7l.6 .1-.6 .2zM251.8 159.8l.6-.1v.3zM251.8 157.9v20.8M265.1 159.8h-17.2M268.7 159.8h8.1M271.8 141.4h4.7M271.8 141.6h4.7"/>
<path d="M276.2 159.7l.6 .1-.6 .2zM276.5 141.4h.3M276.5 141.4v.2M276.8 141.4l-.3 .2M276.8 157.9v36.1M319.1 140.6h13.9M332.4 140.5l.6 .1-.6 .2zM333 147.4l.6-.2v.3zM333 147.4h1.9M333.4 141.4l.2 .2M333.4 141.4h.2M333.6 141.4v.2"/>
<path d="M333.6 141.4h25.5M333.6 141.6h25.5M339.4 141.6l-.5 .5h-5.5l-.4-.3M343.7 147.4h7.4M345.8 147.2l.6 .2-.6 .1zM346.4 147.4l.6-.2v.3zM346.4 146.2v3.2M353.4 141.6l.5 .5h41.4M354.6 147.4h5.3M359.1 141.4v.2M359.1 141.4h.3M359.3 147.2l.6 .2-.6 .1z"/>
<path d="M359.4 141.4l-.3 .2M359.9 140.2h25.5M359.9 140h25.5M359.9 141.6l-.5 .5M385.4 140v.2M393.2 141.5h.3l-.2 .6zM140.7 169.3l.2 .6h-.3zM140.7 169.3v18.2M152.5 171.5l-.7 4.3v5.9h.6M152.5 171.5l.6 .1M153.1 172.1l-.7 9.6M153.1 172.1l.3 .3"/>
<path d="M153.1 171.6v.5M153.2 172l-.1 .1M153.2 172l.3 .3M153.2 171.6v.4M153.2 171.6h-.1M153.4 172.4h2.1M153.4 170.7l-.3 .9M153.4 170.7h.1M153.5 172.3h2M153.5 172.3l-.1 .1M153.5 170.7l-.3 .9M153.5 170.7h3.4"/>
<path d="M155.5 169.4a2.64 2.64 0 0 0-3 2.1M155.5 172.4l-.7 9.3M155.5 172.3v.1M155.5 169.4a2.36 2.36 0 0 0-2.1 1.3M155.5 169.4v.2M155.5 169.6l-.8 .1-1.2 1M155.5 172.4h3M155.5 172.3h2.9M156.9 169.6l.1 2.4M156.9 169.5l-1.4 .1M157 169.5l-.1 .1M157 169.5v2.5"/>
<path d="M157 169.5h1.4M157 172h1.4M158.4 172.3l.1 .1M158.4 170.4h.1M158.4 169.5v.9M158.4 170.4v1.9M158.4 169.5h.1M158.5 169.4v1M158.5 169.4l6.8-.1v.9M158.5 169.4l-.1 .1M158.5 170.4v2M158.5 169.4h-3"/>
<path d="M165.3 169.4l.1-.1v52l-.1-.2M165.3 170.2v50M165.3 170.2l-6.8 .2M165.3 170.2h5M170.1 169.3v52M170.1 169.3h-31.4M170.1 169.3l.2 .1M170.3 168.8v24.9M170.3 168.8h6.5M170.5 168v26.5M170.5 168l-.2 .2v.6M170.5 168h6"/>
<path d="M176.5 168v26.5M176.5 168l.3 .2h99.7M176.8 176.7h95M176.8 173.7h95M176.8 174.2h95M176.8 167.9h95M189.8 169l-1.6 .8M190.2 169.4l-2 .9M199.2 167.7v-.6h3.3a1.03 1.03 0 0 0 1.5 0 1.03 1.03 0 0 0 0-1.5 1.03 1.03 0 0 0-1.5 0h-3.3l.2-2.4 .6-.4h13.5l.5 .3 .3 .5 .1-.4 .6-.4h13.5l.6 .3 .2 .5v2h-3.3a1.05 1.05 0 0 0-1.4 0 1.05 1.05 0 0 0 0 1.5 1.05 1.05 0 0 0 1.4 0h3.3v.6M200.4 164.4v.4M200.4 165.6v.5h1.2M200.4 164.8h1.2"/>
<path d="M200.5 167.7l.5-.2 .5 .2M200.7 164.1h.6M201.6 164.4v.4M201.6 165.6v1.5M201.6 166.6h-1.2v.5M203.5 165.4v1.9M205.5 178.1l-1.1 2.8M209.5 165.7a1.08 1.08 0 0 1 1.5-.1h6.5a1.03 1.03 0 0 1 1.5 0 1.03 1.03 0 0 1 0 1.5 1.03 1.03 0 0 1-1.5 0h-6.5a1.03 1.03 0 0 1-1.4 0 1.03 1.03 0 0 1-.1-1.4zM211.8 167.7l.7-.3 .7 .3M212 167.7l.5-.2 .5 .2M213.9 162.9h.7M214.3 162.9v4.8"/>
<path d="M215.3 167.7l.7-.3 .7 .3M215.5 167.7l.5-.2 .5 .2M217.5 178.5h2.2M217.7 179.3l.9 1.4M218.6 178.5v2.2M219.4 179.3l-.8 1.4M225 165.4v1.9M226.9 164.4v.4M226.9 165.6v1.5M226.9 166.6h1.2v.5M226.9 164.8h1.2M227 167.7l.5-.2 .5 .2"/>
<path d="M228.1 164.4v.4M228.1 165.6v.5h-1.2M238.4 170.6l.9 .4M239.3 165.6h3.2a1.05 1.05 0 0 1 1.5 0 1.05 1.05 0 0 1 0 1.5 1.05 1.05 0 0 1-1.5 0h-3.2M239.3 163.6l.1-.4 .6-.4h13.5l.6 .4 .2 2.4h-3.3a1.03 1.03 0 0 0-1.4 0 1.03 1.03 0 0 0 0 1.5 1.03 1.03 0 0 0 1.4 0h3.3v.6M239.3 162.9h.3M240.3 170.5h-1v.6M240.3 167.7l.7-.3 .7 .3M240.5 167.7l.5-.2 .5 .2M250 165.4v1.9M250.8 170.5h2M251.8 170h29.2"/>
<path d="M251.8 180v2.5M251.9 164.4v.4M251.9 165.6v1.5M251.9 166.6h1.2v.5M251.9 164.8h1.2M252 167.7l.5-.2 .5 .2M253.1 164.4v.4M253.1 165.6v.5h-1.2M271.8 175.8h-95M271.8 167.7v27.1M271.8 168.5h4.7M276.5 168.2l.3 .2-.3 .1"/>
<path d="M276.5 168.2v.3M276.5 168.5v25.5M279 170v9.2M279 170l.2 .6h-.3zM283.4 167.7v11.5M283.4 167.7l.1 .6h-.3zM285.4 167.7h-108.6v27.1h108.6M140.7 192.8v28.5M152.4 181.7h2.4M152.4 181.7v27M154.8 181.7v27M170.3 194.2l-.2 27.1"/>
<path d="M170.3 193.7v.5M170.3 193.7h6.5M170.3 194.2l.2 .3M170.5 194.5h6M176.8 188.7h95M176.8 188.2h95M188 181.3h35.9M188.2 192.7l1.6 .7M188.2 192.2l2 .8M189 191.4l.5 2.2M189.5 193.6l.4 .5-.4 .1zM189.5 193.6l3.6 13.3h-22.6"/>
<path d="M190.5 181.3l.6-.2v.3zM198.4 199.9v4h2.2v-4M202.1 199.9v4h9.4M209.6 199.9v2.7h1.9M210.9 200v2.6M239.4 191.4l-1 .5M250.5 181.3h2.5M250.5 180.2l.7-.2a1.78 1.78 0 0 1 2.3 .9 1.27 1.27 0 0 1-1.2 1.6 1.83 1.83 0 0 1-2-.5 1.25 1.25 0 0 1 .2-1.8zM251.7 193.6l.1 .6h-.2zM251.7 193.6l-.2 6.2h22.6M251.8 192.5h29.2M251.8 191.4l-.1 2.2"/>
<path d="M265.9 197h2.2M266.1 197.9l.9 1.3M267 197v2.2M267.8 197.9l-.8 1.3M271.8 194h4.7M276.5 194v.2M276.5 194h.3M276.5 194.2h-99.7l-.3 .3M276.8 194l-.3 .2M278.9 191.9h.3l-.2 .6zM279 182.8v9.7M283.2 194.2h.3l-.1 .6z"/>
<path d="M283.4 182.8v12M338 195.9h9M339.9 191.5v9.4M339.9 195.9l.2 .6h-.3zM342.4 184.4v2.2M342.4 185.5h2.3M343.3 184.6l1.4 .9M344.7 185.5l-1.4 .8M345 194l.6-.2v.4zM345 192v3.9a2.5 2.5 0 0 0-2.5 2.5 2.5 2.5 0 0 0 2.5 2.5M345 194h5.8M346.4 193.8l.6 .2-.6 .2z"/>
<path d="M347 195.9a2.5 2.5 0 0 1 2.5 2.5 2.5 2.5 0 0 1-2.5 2.5h-9M347 192v3.9M362.1 196.4h10.2M151.8 208.7v6l.7 4.3M151.8 208.7h.6M152.4 208.7l.2 4.9 .5 4.8M152.4 208.7h2.4M152.5 219a2.63 2.63 0 0 0 3 2.1M153.1 218.4l.1 .1M153.1 218.4v.5M153.1 218.9l.1 .1M153.1 218.9l.3 .9"/>
<path d="M153.1 218.9l-.6 .1M153.2 219l.3 .7M153.2 218.5v.5M153.4 218.1l-.3 .3M153.4 218.1l.1 .2M153.4 219.8a2.56 2.56 0 0 0 2.1 1.3M153.5 218.3h2M153.5 218.3l-.3 .2M153.5 219.7l-.1 .1M153.5 219.7l.6 .7 1.4 .5M153.5 219.7h3.4M154.8 208.7l.7 9.4"/>
<path d="M155.5 218.1h-2.1M155.5 218.1v.2M155.5 218.1h3M155.5 218.3h2.9M157 218.5v2.5M157 218.5h1.4M158.4 218.3v1.8M158.5 218.1l-.1 .2M158.5 218.1v2M170.3 200.2h24.6M172.8 216.6h1.9M172.8 207.3l-1.1 2.8"/>
<path d="M174.7 216.6v3.5M183.3 204.1h2.3M183.6 205l.8 1.4M184.4 204.1v2.3M185.3 205l-.9 1.4M198.4 200.4h1.3v2.8h-1.3M198.6 203.9v16.9M210.9 214.3v2.9h-1.3M210.9 201.5h.6M211.5 201.5v1.1M211.5 202.6v18.7h-11.7v-1.8h11.7M211.5 201.5v-1.6h-16.6v22.1h-9.1v-1.8"/>
<path d="M211.5 214.3h-1.9v3.2h-11l-3.7-.7-22.1-.4v3.8M255.4 200.2l-1.2 2.8M339.8 200.3h.3l-.2 .6zM140.6 220.7h.3l-.2 .6zM155.5 220.9v.2M155.5 221.1h3M155.5 220.9h1.4M158.4 220.1h.1M158.4 220.1v.9M158.4 221l.1 .1M158.4 221h-1.4M158.5 220.1v1"/>
<path d="M158.5 220.1l6.8 .1M165.3 220.2v1.1l-6.8-.2M165.3 220.2h29.6M170.1 221.3h-31.4M172.8 220.1h1.9M188.7 222v2.6h3.7v-2.6M194.9 220.4l3.7 .4M198.6 220.8h1.2M201.4 221.3v2.7h8.4v-2.7M202.9 221.3v2.7M4 245.2h123v47.8M4 253.7h123"/>
<path d="M4 259.4h123M52.4 245.2v47.8M83.5 253.7v5.7M104.7 253.7v5.7M216 253h200M216 248h65M216 258h65M228.6 243v15M255.2 243v15M281 243v50M296 243v30M346 243v30"/>
<path d="M361 243v30M381 253v20M392 253v20M416 243h-200v50M4 265h123M4 270.6h123M4 276.2h123M84.9 279.3h1.3M85.5 278.6v1.3M216 278h65M216 273h200M216 263h165"/>
<path d="M216 268h65M231 263v15M256 263v15M311 273v20M393.4 260.5l9-2.5v10l-9-2.5zM4 281.8h123M4 287.4h123M83.5 287.4v5.6M84.9 280.6h1.3M104.7 287.4v5.6M267.4 287.2h1.2M267.4 286h1.2"/>
<path d="M268 285.5v1.1"/>
<circle cx="179.4" cy="71.6" r="1.42"/>
<circle cx="179.4" cy="79.6" r="1.43"/>
<circle cx="179.4" cy="71.6" r="1.51"/>
<circle cx="179.4" cy="79.6" r="1.49"/>
<circle cx="199.3" cy="65.1" r="1.05"/>
<circle cx="205.8" cy="65.1" r="1.72"/>
<circle cx="205.8" cy="65.1" r="1.68"/>
<circle cx="212.3" cy="65.1" r=".75"/>
<circle cx="212.3" cy="65.1" r=".5"/>
<circle cx="218.8" cy="65.1" r="1.68"/>
<circle cx="218.8" cy="65.1" r="1.72"/>
<circle cx="225.3" cy="65.1" r="1.05"/>
<circle cx="251.8" cy="64.4" r="1.1"/>
<circle cx="269.3" cy="71.6" r="1.51"/>
<circle cx="269.3" cy="79.6" r="1.51"/>
<circle cx="269.3" cy="71.6" r="1.43"/>
<circle cx="269.3" cy="79.6" r="1.43"/>
<circle cx="199.3" cy="86.1" r="1.04"/>
<circle cx="205.8" cy="86.1" r="1.74"/>
<circle cx="205.8" cy="86.1" r="1.68"/>
<circle cx="212.3" cy="86.1" r=".5"/>
<circle cx="212.3" cy="86.1" r=".74"/>
<circle cx="212.5" cy="92.3" r="1.29"/>
<circle cx="212.5" cy="92.3" r="1.35"/>
<circle cx="216" cy="92.3" r="1.3"/>
<circle cx="216" cy="92.3" r="1.35"/>
<circle cx="218.8" cy="86.1" r="1.68"/>
<circle cx="218.8" cy="86.1" r="1.74"/>
<circle cx="222.6" cy="97.6" r=".98"/>
<circle cx="225.3" cy="86.1" r="1.04"/>
<circle cx="241" cy="92.3" r="1.31"/>
<circle cx="208.8" cy="116.3" r=".99"/>
<circle cx="208.8" cy="116.2" r=".5"/>
<circle cx="208.8" cy="116.2" r=".84"/>
<circle cx="211" cy="116.3" r="1.15"/>
<circle cx="211" cy="116.3" r="1.1"/>
<circle cx="213.5" cy="116.3" r="1.14"/>
<circle cx="213.5" cy="116.3" r="1.1"/>
<circle cx="380.3" cy="119.4" r="1.49"/>
<circle cx="179.3" cy="128.2" r="1.44"/>
<circle cx="179.3" cy="128.2" r="1.5"/>
<circle cx="201.2" cy="120.5" r="1.3"/>
<circle cx="201.3" cy="120.5" r="1.51"/>
<circle cx="216.3" cy="120.5" r="1.51"/>
<circle cx="216.3" cy="120.5" r="1.29"/>
<circle cx="216.3" cy="120.5" r="1.36"/>
<circle cx="227.2" cy="120.5" r="1.3"/>
<circle cx="227.3" cy="120.5" r="1.51"/>
<circle cx="227.3" cy="120.5" r="1.36"/>
<circle cx="241.3" cy="120.5" r="1.31"/>
<circle cx="241.3" cy="120.5" r="1.34"/>
<circle cx="241.3" cy="120.5" r="1.51"/>
<circle cx="252.3" cy="120.5" r="1.29"/>
<circle cx="252.3" cy="120.5" r="1.5"/>
<circle cx="269.3" cy="128.2" r="1.42"/>
<circle cx="269.3" cy="128.2" r="1.5"/>
<circle cx="335.7" cy="138.9" r="2"/>
<circle cx="335.8" cy="133.9" r="2.1"/>
<circle cx="335.8" cy="138.9" r="1.7"/>
<circle cx="335.8" cy="133.9" r="1.99"/>
<circle cx="335.8" cy="133.9" r="1.7"/>
<circle cx="335.8" cy="133.9" r="1.74"/>
<circle cx="335.8" cy="138.9" r="1.74"/>
<circle cx="335.8" cy="138.9" r="2.09"/>
<circle cx="357" cy="138.9" r="1.71"/>
<circle cx="357" cy="133.9" r="1.71"/>
<circle cx="357" cy="133.9" r="1.75"/>
<circle cx="357" cy="138.9" r="1.75"/>
<circle cx="357" cy="138.9" r="2.01"/>
<circle cx="357" cy="133.9" r="2.11"/>
<circle cx="357" cy="133.9" r="1.99"/>
<circle cx="357" cy="138.9" r="2.1"/>
<circle cx="366.6" cy="133.1" r="1.51"/>
<circle cx="182.5" cy="178.2" r=".83"/>
<circle cx="189.3" cy="170" r="1.1"/>
<circle cx="201" cy="164.6" r=".63"/>
<circle cx="204.9" cy="179.5" r="1"/>
<circle cx="212.5" cy="164.6" r=".75"/>
<circle cx="212.5" cy="164.6" r=".6"/>
<circle cx="216" cy="164.6" r=".6"/>
<circle cx="216" cy="164.6" r=".76"/>
<circle cx="227.5" cy="164.6" r=".61"/>
<circle cx="239.2" cy="170" r="1.1"/>
<circle cx="241" cy="164.6" r=".75"/>
<circle cx="241" cy="164.6" r=".6"/>
<circle cx="251.8" cy="170" r="1.1"/>
<circle cx="252.5" cy="164.6" r=".62"/>
<circle cx="266" cy="178.2" r=".83"/>
<circle cx="182.5" cy="184.2" r=".83"/>
<circle cx="189.2" cy="181.3" r="1.25"/>
<circle cx="189.3" cy="192.5" r="1.1"/>
<circle cx="239.2" cy="192.5" r="1.1"/>
<circle cx="239.3" cy="181.3" r="1.26"/>
<circle cx="251.3" cy="181.2" r="3.5"/>
<circle cx="251.8" cy="192.5" r="1.1"/>
<circle cx="266" cy="184.2" r=".83"/>
<circle cx="172.2" cy="208.7" r=".98"/>
<circle cx="254.8" cy="201.6" r="1"/>
</g>
<path d="M412.4 262.3a2.5 2.5 0 0 0-4.1-1.1 2.5 2.5 0 0 0 1 4.2 2.5 2.5 0 0 0 3.2-2.9l-.1-.2" fill="none" stroke="#000" stroke-width=".3" stroke-dasharray="30.5 1.3 1.3 1.3" stroke-dashoffset="24.5" stroke-linecap="butt"/>
<path d="M414.8 261.5a5 5 0 0 0-8.3-2 5 5 0 0 0 2.2 8.3 5 5 0 0 0 6.2-6l-.1-.3" fill="none" stroke="#000" stroke-width=".3" stroke-dasharray="30.5 1.3 1.3 1.3" stroke-dashoffset="16.7" stroke-linecap="butt"/>
<path d="M346.4 129.5v16.6" fill="none" stroke="#000" stroke-width=".3" stroke-dasharray="30.5 1.3 1.3 1.3" stroke-dashoffset="24.1"/>
<path d="M251.8 180v-1.3M250.5 181.2h-1.2M251.8 182.5v1.2M253 181.2h1.3" fill="none" stroke="#000" stroke-width=".3" stroke-dasharray="30.5 1.3 1.3 1.3"/>
<path d="M410 255.7v14.9" fill="none" stroke="#000" stroke-width=".3" stroke-dasharray="30.5 1.3 1.3 1.3" stroke-dashoffset="25"/>
<path d="M403.4 263l12.6-.1" fill="none" stroke="#000" stroke-width=".3" stroke-dasharray="30.5 1.3 1.3 1.3" stroke-dashoffset="26.1"/>
<path d="M216 248v5" fill="none" stroke="#000" stroke-width=".3" stroke-dasharray="30.5 1.3 1.3 1.3" stroke-dashoffset="29.9"/>
<path d="M178.3 86.6v-21M212.3 86.1v-21M237.3 86.5v-21M271 86.3v-21" fill="none" stroke="#f00" stroke-width=".3" stroke-dasharray="30.5 1.3 1.3 1.3" stroke-dashoffset="21.9"/>
<g fill="#000">
<path d="M332.4 140.5l.6 .1-.6 .2z"/>
<path d="M151.8 20.7l.6-.1v.3zM211.7 20.6l.6 .1-.6 .2zM151.8 28.2l.6-.2v.3zM177.7 28l.6 .2-.6 .1z"/>
<path d="M199.2 57.1l.6-.2v.4zM224.6 56.9l.6 .2-.6 .2zM199.2 87.2l-.1 .6h.3zM212.3 86.9l-.2 .6h.3zM346.4 147.4l.6-.2v.3zM359.3 147.2l.6 .2-.6 .1zM151.8 159.8l.6-.1v.3zM188.7 159.7l.6 .1-.6 .2zM190.5 181.3l.6 .1v-.3zM189.5 193.6v.6l.4-.1zM251.7 193.6l-.1 .6h.2z"/>
<path d="M240.7 50.8l.6 .2-.6 .1zM183.3 51l.6-.2v.3z"/>
<path d="M276.2 55.7l.6 .1-.6 .2zM271 55.8l.6-.1v.3zM236.7 20.6l.6 .1-.6 .2zM212.3 20.7l.6-.1v.3z"/>
<path d="M230.2 65.1l.1 .6h-.3zM230 85.5h.3l-.1 .6zM393.3 112.1l.2 .6h-.3zM393.2 141.5h.3l-.2 .6zM279 170l.2 .6h-.3zM278.9 191.9h.3l-.2 .6zM283.4 167.7l.1 .6h-.3zM283.2 194.2h.3l-.1 .6zM339.9 195.9l.2 .6h-.3zM339.8 200.3h.3l-.2 .6z"/>
<path d="M151.8 108.5l.6-.1v.3zM276.2 108.4l.6 .1-.6 .2zM239.3 159.8l.6-.1v.3zM251.2 159.7l.6 .1-.6 .2zM189.3 159.8l.6-.1v.3zM238.7 159.7l.6 .1-.6 .2z"/>
<path d="M345.8 147.2l.6 .2-.6 .1zM333 147.4l.6-.2v.3zM276.2 159.7l.6 .1-.6 .2zM251.8 159.8l.6-.1v.3zM346.4 193.8l.6 .2-.6 .2zM345 194l.6-.2v.4z"/>
<path d="M140.6 220.7h.3l-.2 .6zM140.7 169.3l.2 .6h-.3z"/>
</g>
<g font-size="6.3">
<text x="282.1" y="250.3">名称</text>
<text x="347.1" y="250.3">图号</text>
<text x="282.1" y="260.3">材质</text>
<text x="347.1" y="260.3">质量</text>
<text x="383.3" y="262.1">视</text>
<text x="383.3" y="269.9">图</text>
<text x="282.1" y="270.3">版次</text>
<text x="347.1" y="270.3">比例</text>
</g>
<g font-size="4.2">
<text x="4.8" y="237.6">注意：1.行走平行度（正面+侧面），450行程内，≤±0.03mm，1000行程内，≤±0.05mm。</text>
<text x="12.2" y="243.3">2.本体形变，450行程内，≤±0.03mm，1000行程内，≤±0.05mm。</text>
<text x="18.6" y="251.3">型号/规格</text>
<text x="71.7" y="251.3">GTH5-50-BR-M10-C4</text>
<text x="303" y="249.5">GTH5-50-BR-M10-C4</text>
<text x="14.4" y="258.3">螺杆型号/规格</text>
<text x="19.7" y="263.9">有效行程</text>
<text x="63.7" y="258.3">1205</text>
<text x="87.6" y="263.9">50</text>
<text x="89.9" y="258.3">1210</text>
<text x="111.7" y="258.3">1220</text>
<text x="19.7" y="269.5">精度等级</text>
<text x="87.6" y="269.5">C7</text>
<text x="259" y="267">2022/7/25</text>
<text x="19.7" y="275.2">马达容量</text>
<text x="86.5" y="275.2">M10</text>
<text x="15.4" y="280.8">重复定位精度</text>
<text x="86.7" y="280.8">0.02</text>
<text x="9.1" y="286.4">感应开关方式及数量</text>
<text x="72.7" y="286.4">外挂型三只（C4）</text>
<text x="15.5" y="292">建议最快速度</text>
<text x="60.5" y="292">250MM/S</text>
<text x="86.7" y="292">500MM/S</text>
<text x="107.4" y="292">1000MM/S</text>
</g>
<g font-size="4.1">
<text x="256.7" y="182.8">I</text>
<text x="366.2" y="195.2">I</text>
<text x="362.1" y="200.4">1 : 1</text>
</g>
<g font-size="3.5">
<text x="168.6" y="22">121 滑台原点位置</text>
<text x="216.6" y="22">50 有效行程</text>
<text x="159.8" y="27.7">53</text>
<text x="167.2" y="27.7">1</text>
<text x="153.9" y="31.2">滑台极限位置</text>
<text x="215.6" y="52.2">116</text>
<text x="216.5" y="58.3">52</text>
<text x="278.6" y="57.1">11.50</text>
<text x="291.3" y="57.1">1 滑台极限位置</text>
<text x="231.4" y="77" transform="rotate(-90 231.4 77)">42</text>
<text x="178.2" y="98.9">4 x M5 贯穿</text>
<text x="213.9" y="98.9">2 x</text>
<text x="225.4" y="98.9">3 H7</text>
<text x="239.3" y="98.9">7</text>
<text x="216.5" y="109.8">250</text>
<text x="394.6" y="129.9" transform="rotate(-90 394.6 129.9)">60</text>
<text x="318.6" y="140.1">基准面</text>
<text x="334.9" y="148.6">26.70</text>
<text x="351.1" y="148.6">27</text>
<text x="172.5" y="161.1">75</text>
<text x="211.3" y="161.1">100</text>
<text x="244.4" y="161.1">25</text>
<text x="265.1" y="161.1">50</text>
<text x="196.1" y="180.8">2 x</text>
<text x="207.7" y="180.8">5 H7</text>
<text x="221.5" y="180.8">6</text>
<text x="280.3" y="182.8" transform="rotate(-90 280.3 182.8)">45</text>
<text x="284.7" y="182.8" transform="rotate(-90 284.7 182.8)">54</text>
<text x="344.8" y="183.7" transform="rotate(-90 344.8 183.7)">6</text>
<text x="337.7" y="188" transform="rotate(-90 337.7 188)">+0.012</text>
<text x="341.2" y="191.5" transform="rotate(-90 341.2 191.5)">5</text>
<text x="341.2" y="186.2" transform="rotate(-90 341.2 186.2)">0</text>
<text x="142" y="192.8" transform="rotate(-90 142 192.8)">104</text>
<text x="350.8" y="195.3">2</text>
<text x="253.2" y="199.3">4 x M5</text>
<text x="257.5" y="202.8">4.40 贯穿</text>
<text x="269.8" y="199.3">15</text>
<text x="170.6" y="206.4">2 x M5</text>
<text x="175" y="210">4.40 贯穿</text>
<text x="187.2" y="206.4">15</text>
<text x="221.4" y="246.8">1</text>
<text x="221.4" y="251.8">2</text>
<text x="218.8" y="256.8">序号</text>
<text x="232.2" y="256.8">修 订 版 次</text>
<text x="257.5" y="256.8">设计变更编号</text>
<text x="228.2" y="261.8">设</text>
<text x="240.1" y="261.8">计</text>
<text x="252" y="261.8">变</text>
<text x="263.9" y="261.8">更</text>
<text x="219.1" y="266.7">设 计</text>
<text x="368.3" y="269.3">1:2</text>
<text x="219.1" y="271.7">校 核</text>
<text x="219.1" y="276.7">批 准</text>
<text x="222.9" y="282.7">技术要求：</text>
<text x="231.8" y="287.3">1、未标注公差全部 0.1</text>
<text x="231.7" y="291.8">2、未标注倒角全部C0.3</text>
</g>
</svg>
